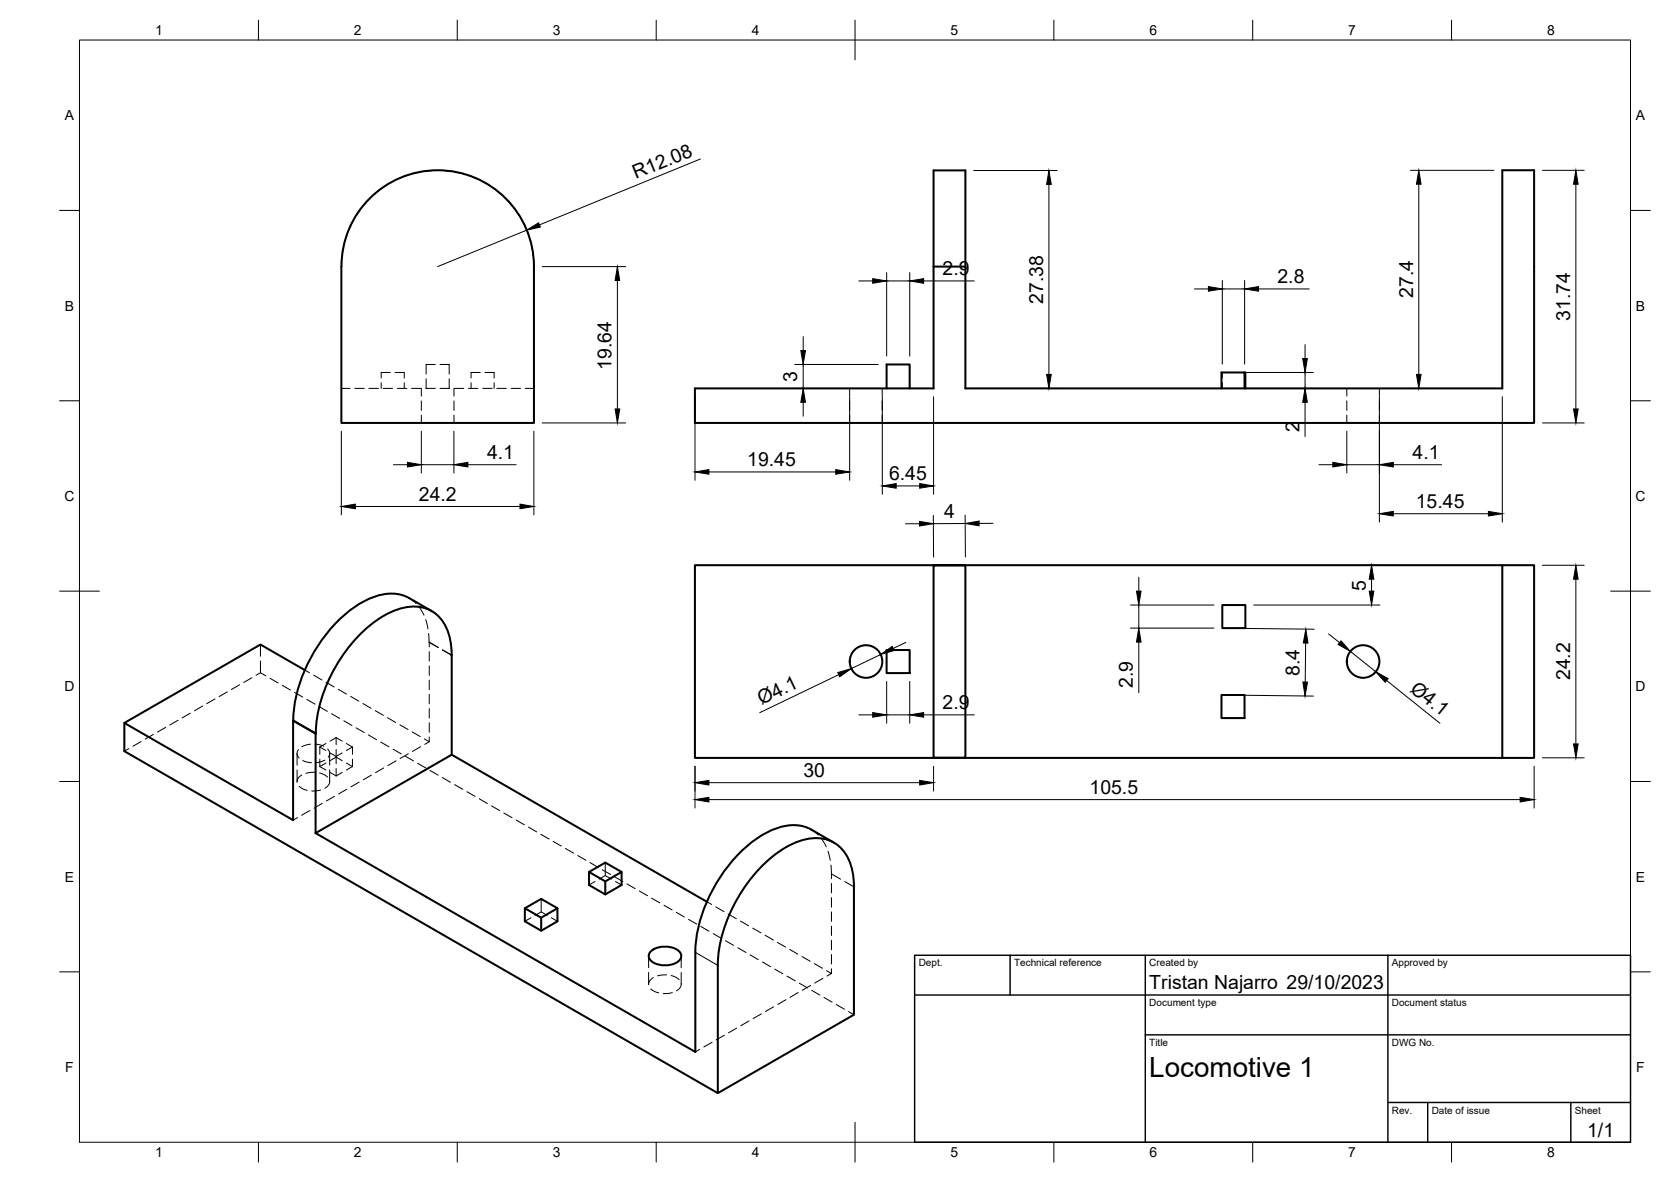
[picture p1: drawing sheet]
<svg xmlns="http://www.w3.org/2000/svg" width="420mm" height="297mm" viewBox="0 0 420 297" stroke-linecap="round" stroke-linejoin="round" font-family="sans-serif">
<!-- layer: Visible -->
<g fill="none" stroke="#000" stroke-width=".51">
<path d="M85.9 67a24.2 24.2 0 0 1 24.2-24.2 24.2 24.2 0 0 1 24.2 24.2v39.3h-48.5v-39.3M234.7 67v-24.2h8v24.2M174.7 97.6h60v-30.6h8v30.6h135v-54.8h8v63.5h-211zM222.9 97.6v-6h5.8v6M307.1 97.6v-4h5.8v4M312.9 93.6h.2v4M102.9 150.3l5.6 3.3M102.9 150.3a11.2 11.2 0 0 0-10.7 .5 36.1 36.1 0 0 0-16.2 19.3l-1.1 3.2-.7 3.1-.5 4.7M307.3 152h5.8v5.8h-5.8zM377.7 142l-143 .1v48.3h8v-48.4h-68v48.5h60M377.7 142h8v48.5h-8zM76.6 168.4l-11.1-6.4-34.2 19.7 42.4 24.4v-25"/>
<path d="M113.6 164.6v.1M113.6 164.7a12.4 12.4 0 0 0-4.5-10.8 10.8 10.8 0 0 0-11 0 35.2 35.2 0 0 0-15.9 17.9 32.7 32.7 0 0 0-2.8 12.5M113.6 164.6v25.1l-34.2 19.7M222.9 163.4h5.8v5.7h-5.8zM307.1 174.7h5.8v5.8h-5.8zM31.3 181.7v7.1l149.2 85.9M73.7 181.1l5.7 3.2M79.4 184.3v25.1M113.6 189.7l64.1 36.9M234.7 190.4v.1M242.7 190.4l-8 .1M242.7 190.5h135"/>
<path d="M79.4 209.4l95.4 55v-25.1a37.7 37.7 0 0 1 17.2-29.6 13.1 13.1 0 0 1 11-1.7l6.7 3.8M148.1 219.1l4.1-2.3 4.1 2.3v3.3l-4.1 2.4-4.1-2.4zM148.1 219.1l4.1 2.4M156.3 219.1l-4.1 2.4v3.3M132 228.2l4.1-2.3 4.1 2.3v3.3l-4.1 2.4-4.1-2.4zM132 228.2l4.1 2.4M140.2 228.2l-4.1 2.4v3.3M163.7 239a6 6 0 0 1 7 0 1.69 1.69 0 0 1-.6 2.9 5.7 5.7 0 0 1-6.8-.9 1.54 1.54 0 0 1 .4-2zM214.7 222.9v32.1l-34.2 19.7v-32.1a37.8 37.8 0 0 1 17.1-29.7 12.4 12.4 0 0 1 11.5-1.4 10.9 10.9 0 0 1 5.5 9.5l.1 1.9"/>
<circle cx="217.8" cy="166.2" r="4.1"/>
<circle cx="342.7" cy="166.2" r="4.1"/>
</g>
<!-- layer: Hidden -->
<g fill="none" stroke="#000" stroke-width=".25">
<path d="M87.5 58.4l-.8 2.3M89 55.2l-1.1 2.1M90.9 52.2l-1.3 2M93.3 49.6l-1.6 1.7M96.1 47.3l-1.9 1.5M99.1 45.4l-2 1.2M102.4 44.1l-2.2 .8M105.9 43.2l-2.3 .5M109.5 42.8l-2.4 .2M110.6 42.8l2.4 .2M114.2 43.2l2.3 .5M117.6 44.1l2.3 .8"/>
<path d="M120.9 45.4l2.1 1.2M124 47.3l1.9 1.5M126.8 49.5l1.6 1.8M129.1 52.2l1.4 2M131.1 55.2l1.1 2.1M132.6 58.4l.8 2.3M85.9 65.4l-.1 1.6M86.4 61.8l-.4 2.4M133.6 61.8l.4 2.4M134.2 65.3l.1 1.7M85.8 97.6h2.2M89.2 97.6h2.4"/>
<path d="M92.8 97.6h2.4M95.8 96.2v1.4M96.4 97.6h2.3M98.1 93.6h-2.3v1.4M99.3 93.6h2.3v1.4M99.9 97.6h2.4M101.6 96.2v1.4M103.5 97.6h2.4M105.9 97.6v2M107.1 97.6h2.4M107.1 95.2v2.4M109.5 91.6h-2.4v2.4"/>
<path d="M110.6 91.6h2.3v2.4M110.6 97.6h2.4M112.9 95.2v2.4M114.2 97.6v2M114.2 97.6h2.4M117.8 97.6h2.4M118.4 96.2v1.4M120.8 93.6h-2.4v1.4M121.4 97.6h2.3M121.9 93.6h2.3v1.4M124.2 96.2v1.4M124.9 97.6h2.4"/>
<path d="M128.5 97.6h2.4M132.1 97.6h2.2M213.6 97.6v2M221.8 97.6v2M307.3 93.6v1.4M307.3 96.2v1.4M338.6 97.6v2M346.8 97.6v2M105.9 100.8v2.3M105.9 104.3v2M114.2 100.8v2.3M114.2 104.3v2"/>
<path d="M213.6 100.8v2.3M213.6 104.3v2M221.8 100.8v2.3M221.8 104.3v2M338.6 100.8v2.3M338.6 104.3v2M346.8 100.8v2.3M346.8 104.3v2M102.9 150.3l1.7 1.3M105.4 152.6l1.2 2M107 155.7l.6 2.3M107.8 159.2l.1 2.2"/>
<path d="M47.9 179.2l-2.1 1.2M50.9 177.4l-2 1.2M54.1 175.6l-2.1 1.2M57.1 173.9l-2 1.2M60.2 172.1l-2 1.2M63.4 170.3l-2.1 1.2M65.5 169.1l-1.1 .6M65.5 162v2.9M65.5 166.1v3M65.5 169.1l1.3 .7M67.9 170.4l2 1.2M71 172.2l2 1.2"/>
<path d="M74.1 174l2 1.2M76.6 168.4l1.2 .7M77.2 175.8l2 1.2M78.9 169.7l2 1.2M80.2 177.6l2.1 1.2M82 171.5l2 1.1M83.4 179.4l2 1.1M85 173.2l2.1 1.2M88.2 175l2 1.2M91.2 176.8l2.1 1.2M94.3 178.6l2.1 1.2M107.9 161.4l2.3 1.3z"/>
<path d="M107.9 161.4v1.2M107.9 163.8v2.3M107.9 167.4v2.3M107.9 170.9v2.4M107.9 174.5v2.4M107.9 178.1v2.4M111.3 163.3l2.3 1.4-2.4-1.4M32.4 188.1l-1.1 .7M35.5 186.4l-2.1 1.1M38.6 184.6l-2.1 1.1M41.7 182.8l-2.1 1.2M44.8 181l-2.1 1.2"/>
<path d="M74.7 189.3v3M74.7 193.5v2.9M75 188.4a1.47 1.47 0 0 0 .2 2.1M75.2 197.6l.7 .5 1.3 .5M75.9 194.8l-.9 .8-.3 1M76.1 191.1l2.2 .6M78.1 187l-2.2 .7M79.2 194.1l-2.3 .2M79.2 187l2.2 .5M80.3 194.3l1.4 .5 .7 .5M80.4 187.7v1.9M80.4 190.8v1.8"/>
<path d="M80.4 192.6l1.6 .9M80.4 187.7l1.6 .9M80.6 198.5l-2.2 .3M81.7 191l-2.2 .7M82 191.8l-1.6 .8M82 186.8l-1.6 .9M82.4 188.2l.5 1-.4 1.1M82.9 196.3l-.3 1-.9 .8M82.9 189.3v3M82.9 193.5v2.9M83 191.2l1.5-.9 1.5 .9M83 189.2l1.5 .9 1.5-.9"/>
<path d="M83 194.1l1.5 .9M84.5 185.4l-1.5 .9M84.5 185.4v1.7M84.5 188.3v3.6M84.5 193.1v1.9M84.5 185.4l1.5 .9M86 194.1l-1.5 .9M86.4 181.1l2.1 1.2M87.1 191.8l1.5 .8M87.1 186.8l1.5 .9M87.2 198.3l-2.1 1.2M88.6 187.7v1.9"/>
<path d="M88.6 190.8v1.8M88.6 192.6l-1.5 .9M88.6 187.7l-1.5 .9M89.5 182.9l2.1 1.2M90.3 196.6l-2.1 1.1M92.6 184.7l2.1 1.2M93.4 194.8l-2.1 1.2M95.7 186.5l2.1 1.2M96.5 193l-2.1 1.2M97.4 180.4l2.1 1.2M98.8 188.3l2.1 1.1M99.6 191.2l-2.1 1.2"/>
<path d="M100.5 182.1l2.1 1.2M101.9 190l2.1 1.2M102.7 189.4l-2.1 1.2M103.6 183.9l2.1 1.2M105 191.8l2.1 1.2M105.8 187.6l-2.1 1.2M106.7 185.7l1.2 .7M107.9 186.4l-1.1 .7M107.9 181.6v2.4M107.9 185.2v1.2M108.1 193.6l2.1 1.2M111.2 195.4l2.1 1.2"/>
<path d="M114.3 197.2l2.1 1.2M117.4 199l2.1 1.1M74.8 205.5l-1.1 .6M77.9 203.7l-2.1 1.2M81 201.9l-2 1.2M84.1 200.1l-2.1 1.2M120.5 200.7l2.1 1.2M123.6 202.5l2.1 1.2M126.7 204.3l2.1 1.2M129.8 206.1l2 1.2M132.9 207.9l2 1.1M136 209.7l2 1.1"/>
<path d="M139.1 211.4l2 1.2M142.2 213.2l2 1.2M145.3 215l2 1.2M148.4 216.8l2 1.2M151.4 218.6l2.1 1.2M152.2 216.8v3.2M204 208.5l1.8 1.4M206.5 210.8l1.3 2M208.2 213.9l.6 2.3M208.9 217.4l.2 3.4M133.5 230.6l-1.5 .9M134.5 230l1.6-.8 1.5 .8"/>
<path d="M136.1 225.9v3.3M138.6 230.6l1.6 .9M149.6 221.5l-1.5 .9M150.7 220.9l1.5-.9 1.5 .9M154.6 220.4l2 1.1M154.8 221.5l1.5 .9M157.6 222.1l2.1 1.2M160.7 223.9l2.1 1.2M163.8 225.7l2.1 1.2M166.9 227.5l2.1 1.2M170 229.3l2.1 1.1M173.1 231l2.1 1.2"/>
<path d="M176.2 232.8l2.1 1.2M177.7 226.6l1.2 .7M179.3 234.6l2.1 1.2M180 227.9l2.1 1.2M182.4 236.4l2.1 1.2M183.1 229.7l2 1.2M185.5 238.2l2.1 1.2M186.2 231.5l2 1.1M188.6 240l2.1 1.2M189.3 233.2l2 1.2M192.4 235l2 1.2M195.5 236.8l2 1.2"/>
<path d="M198.6 238.6l2 1.2M209.1 222v2.4M209.1 225.6v2.4M209.1 229.2v2.3M209.1 232.7v2.4M209.1 236.3v2.4M209.1 239.9v2.4M163.1 240.2v3M163.1 244.4v2.9M163.6 248.5l.7 .5 1.3 .5M164.3 245.7l-1 .8-.2 1M167.6 245l-2.3 .2"/>
<path d="M168.7 245.2l1.4 .5 .7 .5M169 249.4l-2.2 .3M171.3 247.2l-.3 1-.9 .8M171.3 240.2v3M171.3 244.4v2.9M185.2 258.4l-2 1.2M188.3 256.6l-2 1.2M191.4 254.8l-2 1.2M191.7 241.8l2.1 1.1M194.5 253l-2.1 1.2M194.8 243.5l2 1.2M197.6 251.2l-2 1.2"/>
<path d="M197.9 245.3l2.1 1.2M200.7 249.4l-2.1 1.2M201 247.1l2.1 1.2M201.7 240.4l2 1.2M203.8 247.7l-2.1 1.1M204.1 248.9l2 1.2M204.7 242.2l2.1 1.1M206.9 245.9l-2.1 1.2M207.2 250.7l2 1.1M207.8 244l1.3 .6-1.2 .7M209.1 243.4v1.2M210.3 252.4l2 1.2"/>
<path d="M213.4 254.2l1.3 .8M175.9 263.7l-1.1 .7M179 261.9l-2 1.2M182.1 260.1l-2 1.2"/>
</g>
<!-- layer: Hidden Narrow -->
<path d="M209.1 219.6l2.3 1.3M212.4 221.5l2.3 1.4" fill="none" stroke="#000" stroke-width=".25"/>
<!-- layer: Visible Narrow -->
<path d="M174.8 239.3l5.7 3.3" fill="none" stroke="#000" stroke-width=".25"/>
<!-- layer: BORDER -->
<g fill="none" stroke="#000" stroke-width=".25">
<path d="M20 10.1h390v276.9h-390zM65 5.1v5M115 5.1v5M165 5.1v5M215 5.1v10M265 5.1v5M315 5.1v5M365 5.1v5M15 52.9h5M410 52.9h5M15 100.7h5M410 100.7h5"/>
<path d="M15 148.6h10M405 148.6h10M15 196.4h5M410 196.4h5M15 244.2h5M410 244.2h5M65 287v5M115 287v5M165 287v5M215 282.1v9.9M265 287v5M315 287v5"/>
<path d="M365 287v5"/>
</g>
<!-- layer: TITLEBLOCK -->
<path d="M230 240.1h180v46.9h-180zM230 250h180M254 240.1v9.9M288 240.1v46.9M349 240.1v46.9M288 260.1h122M349 277.1h61M359 277.1v9.9M395 277.1v9.9" fill="none" stroke="#000" stroke-width=".36"/>
<!-- layer: FD_Dimensions -->
<g fill="none" stroke="#000" stroke-width=".25">
<path d="M176.1 39.9l-40.5 16.6M132.4 57.9l-22.4 9.1M244.8 42.8h21M263.7 46.3v47.8M354.6 42.8h21M356.7 46.3v47.8M387.8 42.8h10.5M396.2 46.3v56.5M136.3 67h21M155.2 70.5v32.3M215.9 70.6h3.5M222.9 68.5v21"/>
<path d="M222.9 70.6h5.8M228.7 68.5v21M232.2 70.6h12.8M300.3 72.6h3.5M307.3 70.5v21M307.3 72.6h5.6M312.9 70.5v21M316.4 72.6h12.8M174.8 99.7v21M199.8 97.6h21M199.8 91.6h21M202 84.6v3.5"/>
<path d="M202 91.6v6M213.6 99.7v21M221.8 99.7v24.5M234.7 99.7v24.5M244.8 97.6h21M309.2 93.6h21M309.2 97.6h21M328.1 86.6v3.5M328.1 93.6v4M346.8 99.7v31.5M354.6 97.6h21M377.7 99.7v31.5"/>
<path d="M85.8 108.4v21M98.9 116.8h3.5M105.9 108.4v10.5M105.9 116.8h8.2M114.1 108.4v10.5M117.6 116.8h12.2M134.2 108.4v21M136.3 106.3h21M178.2 118.6h31.9M202 101.1v3.5M328.1 101.1v8.6M331.6 116.8h3.5"/>
<path d="M338.6 116.8h8.2M338.6 108.4v10.5M350.3 116.8h12.2M387.8 106.3h10.5M89.3 127.3h41.4M225.3 122.1h5.9M227.7 131.6h3.5M234.7 129.5v10.5M242.7 129.5v10.5M242.7 131.6h-8M249.7 131.5h-3.5M350.3 129.1h23.9"/>
<path d="M284.2 152h21M284.2 157.8h21M286.3 145.1v3.5M286.3 152v5.8M309.4 157.9l21 .2M315.2 152h31.8M334.1 159.3l2.7 2.2M343.3 142.1h3.7M344.9 145.5v3.1M387.8 142.1h10.5M396.2 145.5v41.5M210.9 169.6l-19.9 9.5"/>
<path d="M215.9 179.6h3.5M221.4 164.5l-7.4 3.5M222.9 171.2v10.5M222.9 179.6h5.8M227.8 161.4l-3.2 1.5M228.7 171.2v10.5M232.2 179.6h12.8M286.3 161.4v12.7M309.2 174.7l21 .2M328.3 161.6l-.1 9.8M339.5 163.7l6.4 5.1M348.7 171l13.4 10.8"/>
<path d="M174.8 192.6v10.5M178.2 196.7h53M234.7 192.6v6.2M385.7 192.6v10.5M387.8 190.4h10.5M178.2 200.9h204"/>
</g>
<g fill="#000" stroke="#000" stroke-width=".25">
<path d="M132.4 57.9l3-1.9 .5 1.1zM263.7 42.8l.6 3.5h-1.1zM356.7 42.8l.6 3.5h-1.1zM396.2 42.8l.6 3.5h-1.2zM155.2 67l.6 3.5h-1.1zM219.4 70l3.5 .6-3.5 .6zM228.7 70.6l3.5-.6v1.2zM303.8 72l3.5 .6-3.5 .6zM312.9 72.6l3.5-.6v1.2zM201.4 88.1h1.1l-.5 3.5zM263.2 94.1h1.1l-.6 3.5zM327.6 90.1h1.1l-.6 3.5z"/>
<path d="M356.2 94.1h1.1l-.6 3.5zM102.4 116.2l3.5 .6-3.5 .6zM114.1 116.8l3.5-.6v1.2zM154.7 102.8h1.1l-.6 3.5zM174.8 118.6l3.4-.6v1.2zM202 97.6l.5 3.5h-1.1zM210.1 118l3.5 .6-3.5 .6zM328.1 97.6l.6 3.5h-1.1zM335.1 116.2l3.5 .6-3.5 .6zM346.8 116.8l3.5-.6v1.2zM395.6 102.8h1.2l-.6 3.5zM85.8 127.3l3.5-.6v1.2z"/>
<path d="M130.7 126.7l3.5 .6-3.5 .6zM221.8 122.1l3.5-.6v1.2zM231.2 131l3.5 .6-3.5 .6zM231.2 121.5l3.5 .6-3.5 .6zM242.7 131.6l3.5-.7v1.2zM346.8 129.1l3.5-.6v1.2zM374.2 128.5l3.5 .6-3.5 .6zM285.7 148.6h1.2l-.6 3.4zM344.3 148.6h1.1l-.5 3.4zM344.9 142.1l.5 3.4h-1.1zM396.2 142.1l.6 3.4h-1.2zM210.7 169l3.3-1-2.9 2.1z"/>
<path d="M219.4 179.1l3.5 .5-3.5 .6zM221.4 164.5l2.9-2.1 .5 1.1zM228.7 179.6l3.5-.5v1.1zM286.3 157.8l.6 3.6h-1.2zM327.6 171.4h1.2l-.7 3.5zM328.3 158.1l.6 3.5h-1.2zM337.2 161l2.3 2.7-3.1-1.7zM345.9 168.8l3.1 1.7-.7 1zM174.8 196.7l3.4-.6v1.2zM231.2 196.1l3.5 .6-3.5 .6zM395.6 187h1.2l-.6 3.4zM174.8 200.9l3.4-.5v1.1z"/>
<path d="M382.2 200.4l3.5 .5-3.5 .6z"/>
</g>
<text font-size="7" x="289" y="270.6">Locomotive 1</text>
<g font-size="4.9">
<text x="159.9" y="45" transform="rotate(-22 159.9 45)">R12.08</text>
<text x="237" y="69.1">2.9</text>
<text x="321.2" y="71.1">2.8</text>
<text x="262.3" y="76.3" transform="rotate(-90 262.3 76.3)">27.38</text>
<text x="355.3" y="74.9" transform="rotate(-90 355.3 74.9)">27.4</text>
<text x="394.8" y="80.7" transform="rotate(-90 394.8 80.7)">31.74</text>
<text x="153.8" y="92.9" transform="rotate(-90 153.8 92.9)">19.64</text>
<text x="200.5" y="96" transform="rotate(-90 200.5 96)">3</text>
<text x="326.7" y="108.5" transform="rotate(-90 326.7 108.5)">2</text>
<text x="122.5" y="115.4">4.1</text>
<text x="187.9" y="117.1">19.45</text>
<text x="355.2" y="115.4">4.1</text>
<text x="105.3" y="125.9">24.2</text>
<text x="223.5" y="120.7">6.45</text>
<text x="237.4" y="130.2">4</text>
<text x="356" y="127.6">15.45</text>
<text x="343.4" y="148.4" transform="rotate(-90 343.4 148.4)">5</text>
<text x="284.9" y="172.8" transform="rotate(-90 284.9 172.8)">2.9</text>
<text x="326.7" y="169.9" transform="rotate(-89 326.7 169.9)">8.4</text>
<text x="354.4" y="173.6" transform="rotate(39 354.4 173.6)">Ø4.1</text>
<text x="394.8" y="170.9" transform="rotate(-90 394.8 170.9)">24.2</text>
<text x="191.5" y="177.2" transform="rotate(-26 191.5 177.2)">Ø4.1</text>
<text x="237" y="178.2">2.9</text>
<text x="202" y="195.2">30</text>
<text x="274" y="199.5">105.5</text>
<text x="289" y="248.5">Tristan Najarro 29/10/2023</text>
<text x="399.1" y="285.7">1/1</text>
</g>
<g font-size="3.5">
<text x="39" y="8.8">1</text>
<text x="89" y="8.8">2</text>
<text x="139" y="8.8">3</text>
<text x="189" y="8.8">4</text>
<text x="239" y="8.8">5</text>
<text x="289" y="8.8">6</text>
<text x="339" y="8.8">7</text>
<text x="389" y="8.8">8</text>
<text x="16.3" y="30.2">A</text>
<text x="411.3" y="30.2">A</text>
<text x="16.3" y="78">B</text>
<text x="411.3" y="78">B</text>
<text x="16.2" y="125.9">C</text>
<text x="411.2" y="125.9">C</text>
<text x="16.2" y="173.7">D</text>
<text x="411.2" y="173.7">D</text>
<text x="16.3" y="221.6">E</text>
<text x="411.3" y="221.6">E</text>
<text x="16.4" y="269.4">F</text>
<text x="411.4" y="269.4">F</text>
<text x="39" y="290.8">1</text>
<text x="89" y="290.8">2</text>
<text x="139" y="290.8">3</text>
<text x="189" y="290.8">4</text>
<text x="239" y="290.8">5</text>
<text x="289" y="290.8">6</text>
<text x="339" y="290.8">7</text>
<text x="389" y="290.8">8</text>
</g>
<g font-size="2.5">
<text x="231" y="242.9">Dept.</text>
<text x="255" y="242.9">Technical reference</text>
<text x="289" y="242.9">Created by</text>
<text x="350" y="242.9">Approved by</text>
<text x="289" y="252.8">Document type</text>
<text x="350" y="252.8">Document status</text>
<text x="289" y="262.9">Title</text>
<text x="350" y="262.9">DWG No.</text>
<text x="350" y="279.9">Rev.</text>
<text x="360" y="279.9">Date of issue</text>
<text x="396" y="279.9">Sheet</text>
</g>
</svg>
